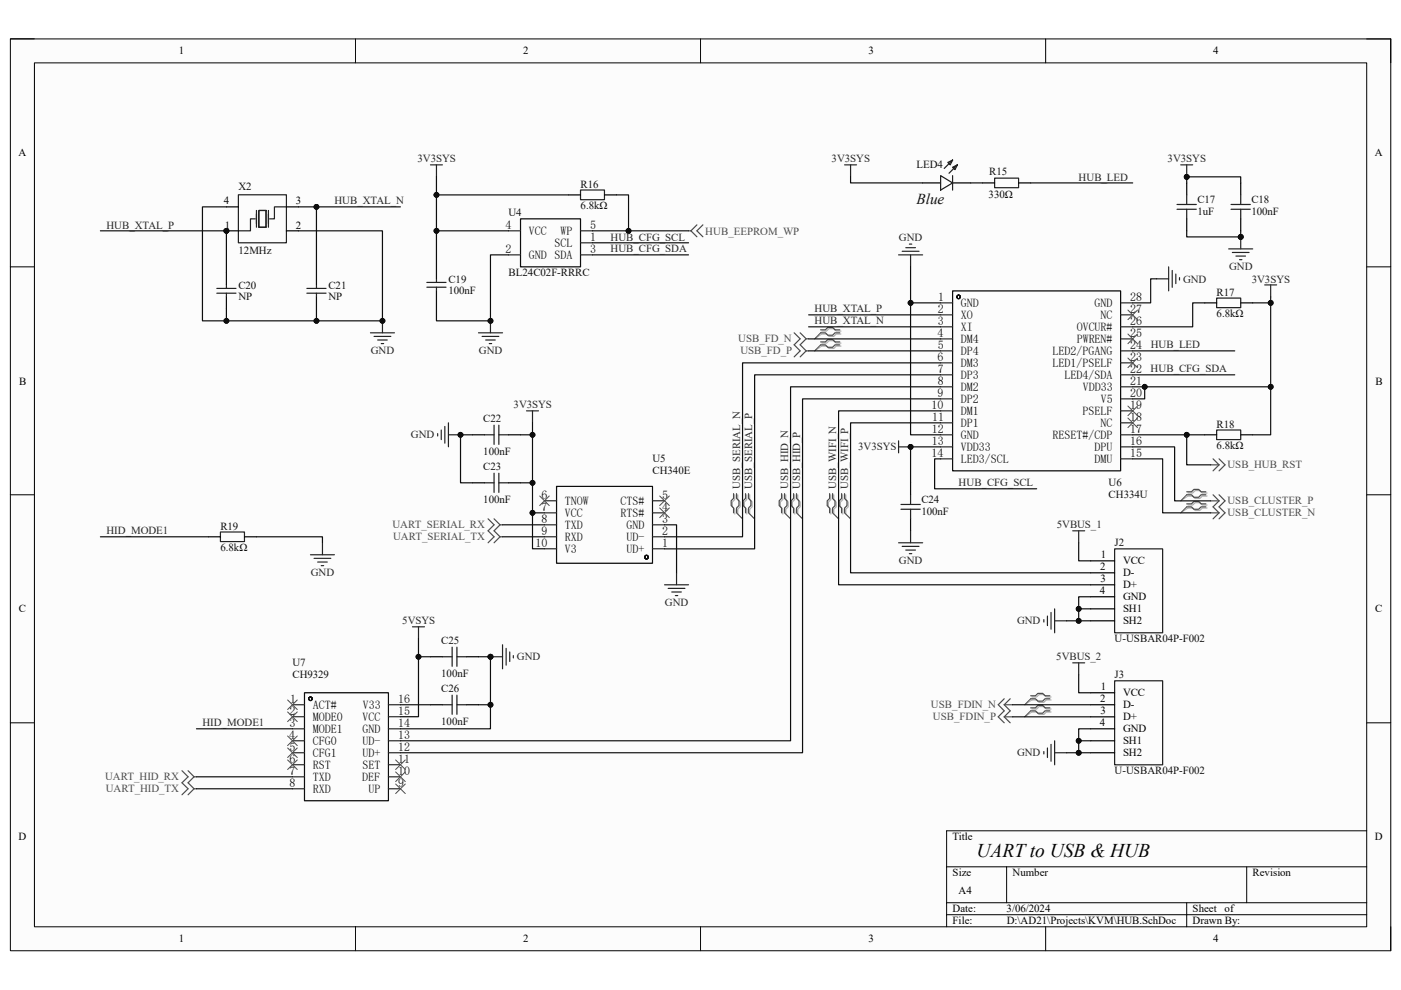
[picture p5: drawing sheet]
<svg xmlns="http://www.w3.org/2000/svg" width="297mm" height="210mm" viewBox="0 0 297 210" stroke-linecap="round" stroke-linejoin="round" font-family="sans-serif">
<path d="M2.2 8.3h292.7v193.4h-292.7z" fill="#fcfcfc"/>
<path d="M2.2 8.3h292.7v193.4h-292.7z" fill="none" stroke="#000" stroke-width=".21"/>
<path d="M7.3 13.3h282.5v183.3h-282.5z" fill="#fcfcfc"/>
<g fill="none" stroke="#000" stroke-width=".21">
<path d="M2.2 8.2h5.1M7.3 13.3h282.5v183.3h-282.5zM75.4 8.3v5M148.5 8.3v5M221.7 8.3v5M289.8 8.3h5.1v5M2.2 56.6h5.1M289.8 56.6h5.1M2.2 104.9h5.1M289.8 104.9h5.1M2.2 153.3h5.1M289.8 153.3h5.1"/>
<path d="M289.8 176.2h-89.1v20.4M75.4 196.6v5.1M148.5 196.6v5.1M200.7 183.9h89.1M200.7 191.5h89.1M200.7 194h89.1M213.4 183.9v7.6M221.7 196.6v5.1M251.6 191.5v5.1M264.3 183.9v7.6M294.9 196.6v5.1"/>
</g>
<g fill="none" stroke="#000" stroke-width=".25">
<path d="M202 61.7h35.6v38.2h-35.6zM91.3 139.3h2.5M98.9 139.3h2.5M64.6 146.9h17.8v22.9h-17.8zM91.3 149.5h2.5M98.9 149.5h2.5"/>
<circle cx="203.2" cy="63" r=".38"/>
<circle cx="65.8" cy="148.2" r=".38"/>
</g>
<g fill="none" stroke="#292929" stroke-width=".25">
<path d="M199.4 64.2h2.6M199.4 66.8h2.6M199.4 69.3h2.6M199.4 71.9h2.6M199.4 74.4h2.6M199.4 77h2.6M199.4 79.5h2.6M237.6 64.2h2.6M237.6 66.8h2.6M237.6 69.3h2.6M237.6 71.9h2.6M237.6 74.4h2.6"/>
<path d="M237.6 77h2.6M237.6 79.5h2.6M199.4 82h2.6M199.4 84.6h2.6M199.4 87.1h2.6M199.4 89.7h2.6M199.4 92.2h2.6M199.4 94.8h2.6M199.4 97.3h2.6M237.6 82h2.6M237.6 84.6h2.6M237.6 87.1h2.6"/>
<path d="M237.6 89.7h2.6M237.6 92.2h2.6M237.6 94.8h2.6M237.6 97.3h2.6M62 149.5h2.6M62 152h2.6M62 154.6h2.6M62 157.1h2.6M62 159.7h2.6M82.4 149.5h2.5M82.4 152h2.5M82.4 154.6h2.5"/>
<path d="M82.4 157.1h2.5M82.4 159.7h2.5M62 162.2h2.6M62 164.8h2.6M62 167.3h2.6M82.4 162.2h2.5M82.4 164.8h2.5M82.4 167.3h2.5"/>
</g>
<path d="M103.5 110l1.3 1.3-1.3 1.3 1.3 1.3-1.3 1.2M104.8 110l1.2 1.3M106 111.3l-1.2 1.3 1.2 1.3M106 111.3h.5M106 113.9l-1.2 1.2M106 113.9h.5M38.6 163.5l1.3 1.3-1.3 1.2 1.3 1.3-1.3 1.3M39.9 163.5l1.2 1.3M41.1 164.8l-1.2 1.2 1.2 1.3M41.1 167.3l-1.2 1.3M41.1 164.8h.6M41.1 167.3h.6" fill="none" stroke="#4c4c4c" stroke-width=".25"/>
<path d="M93.8 139.3h2.1M95.9 137.3v4M96.9 137.3v4M96.9 139.3h2M93.8 149.5h2.1M95.9 147.4v4.1M96.9 147.4v4.1M96.9 149.5h2" fill="none" stroke="#1c1c1c" stroke-width=".25"/>
<path d="M87.5 132.9h2.5M88.7 132.9v2.6M104 139.3h2.5M106.5 136.8v5.1M107.3 137.5v3.6M108.1 138.3v2M108.8 139v.6" fill="none" stroke="#262626" stroke-width=".25"/>
<circle cx="104" cy="139.3" r=".51" fill="#0e0e0e"/>
<circle cx="104" cy="139.3" r=".51" fill="none" stroke="#0e0e0e" stroke-width=".21"/>
<path d="M114.4 105.2l2.1 2M116.5 105.2l-2.1 2M139.9 107.7l2 2.1M139.9 105.2l2 2M141.9 107.7l-2 2.1M141.9 105.2l-2 2M83.9 166.3l2 2M85.9 166.3l-2 2" fill="none" stroke="#4c4c4c" stroke-width=".21"/>
<path d="M102.7 92.2h2.1M104.8 90.2v4.1M105.8 90.2v4.1M105.8 92.2h2M46.7 112.8h5.1v2.1h-5.1zM102.7 102.4h2.1M104.8 100.4v4M105.8 100.4v4M105.8 102.4h2" fill="none" stroke="#1c1c1c" stroke-width=".25"/>
<g fill="none" stroke="#000" stroke-width=".25">
<path d="M100.2 92.2h2.5M107.8 92.2h2.6M44.2 113.9h2.5M51.8 113.9h2.6M100.2 102.4h2.5M107.8 102.4h2.6M118 103.2h20.3v16.3h-20.3zM118 103.2h.1"/>
<circle cx="137.1" cy="118.2" r=".38"/>
</g>
<g fill="none" stroke="#262626" stroke-width=".25">
<path d="M92.8 92v.5M93.6 91.2v2M94.3 90.4v3.6M95.1 89.7v5.1M95.1 92.2h2.5M111.6 87.1h2.6M112.9 87.1v2.6M65.8 117.7h5.1M66.6 118.4h3.5M67.3 119.2h2.1M68.1 120h.5M68.4 115.1v2.6"/>
<path d="M140.9 124h5.1M141.7 124.8h3.5M142.4 125.6h2.1M143.2 126.3h.5M143.4 121.5v2.5"/>
</g>
<path d="M115.4 116.4h2.6M115.4 113.9h2.6M115.4 111.3h2.6M115.4 108.8h2.6M115.4 106.2h2.6M138.3 116.4h2.6M138.3 113.9h2.6M138.3 111.3h2.6M138.3 108.8h2.6M138.3 106.2h2.6" fill="none" stroke="#292929" stroke-width=".25"/>
<circle cx="97.6" cy="92.2" r=".51" fill="#0e0e0e"/>
<circle cx="97.6" cy="92.2" r=".51" fill="none" stroke="#0e0e0e" stroke-width=".21"/>
<path d="M174 70.6l-1.3 1.3M174 73.2l-1.3 1.2M156.2 108.8l1.2 1.2M158.7 108.8l1.3 1.2M166.3 108.8l1.3 1.2M168.9 108.8l1.3 1.2M176.5 108.8l1.3 1.2M179.1 108.8l1.2 1.2M61 148.5l2 2M63 148.5l-2 2" fill="none" stroke="#4c4c4c" stroke-width=".21"/>
<path d="M236.3 116.4h10.2v17.8h-10.2zM236.3 144.4h10.2v17.8h-10.2z" fill="none" stroke="#1c1c1c" stroke-width=".25"/>
<path d="M231.2 119h5.1M231.2 131.7h5.1M231.2 129.1h5.1M231.2 126.6h5.1M231.2 124h5.1M231.2 121.5h5.1M231.2 159.7h5.1M231.2 157.1h5.1M231.2 154.6h5.1M231.2 152h5.1M231.2 149.5h5.1M231.2 146.9h5.1" fill="none" stroke="#000" stroke-width=".25"/>
<path d="M227.4 112.6h2.6M228.7 112.6v2.5M227.4 140.6h2.6M228.7 140.6v2.5" fill="none" stroke="#262626" stroke-width=".25"/>
<g fill="none" stroke="#aeaeae" stroke-width=".25">
<path d="M174.2 70.2h1.1l.5-.5h1l.5 .5h1M174.2 70.8h1.1l.5 .6h1l.5-.6h1M174.2 72.8h1.1l.5-.5h1l.5 .5h1M174.2 73.4h1.1l.5 .5h1l.5-.5h1M155.8 104.9v1.1l-.5 .5v1l.5 .5v1M156.4 104.9v1.1l.5 .5v1l-.5 .5v1M158.3 104.9v1.1l-.5 .5v1l.5 .5v1M159 104.9v1.1l.5 .5v1l-.5 .5v1M166 104.9v1.1l-.5 .5v1l.5 .5v1M166.6 104.9v1.1l.5 .5v1l-.5 .5v1M168.5 104.9v1.1l-.5 .5v1l.5 .5v1M169.1 104.9v1.1l.5 .5v1l-.5 .5v1"/>
<path d="M176.1 104.9v1.1l-.5 .5v1l.5 .5v1M176.8 104.9v1.1l.5 .5v1l-.5 .5v1M178.7 104.9v1.1l-.5 .5v1l.5 .5v1M179.3 104.9v1.1l.5 .5v1l-.5 .5v1"/>
</g>
<path d="M174.2 70.8l-1.5 1.1M174.2 73.4l-1.5 1M156.4 109l1 1M159 109l1 1M166.6 109l1 1M169.1 109l1.1 1M176.8 109l1 1M179.3 109l1 1" fill="none" stroke="#aeaeae" stroke-width=".21"/>
<g fill="none" stroke="#4c4c4c" stroke-width=".25">
<path d="M168.4 70.6l1.2 1.3-1.2 1.2 1.2 1.3-1.2 1.3M169.6 70.6l1.3 1.3M170.9 71.9l-1.3 1.2 1.3 1.3M170.9 74.4l-1.3 1.3M170.9 71.9h.5M170.9 74.4h.5M174 70h1l.5-.6h1l.5 .6h1.1M174 70.6h1l.5 .5h1l.5-.5h1.1M174 72.5h1l.5-.5h1l.5 .5h1.1M174 73.2h1l.5 .5h1l.5-.5h1.1M155.5 104.7v1l-.5 .5v1l.5 .5v1.1M156.2 104.7v1l.5 .5v1l-.5 .5v1.1"/>
<path d="M158.1 104.7v1l-.5 .5v1l.5 .5v1.1M158.7 104.7v1l.5 .5v1l-.5 .5v1.1M165.7 104.7v1l-.5 .5v1l.5 .5v1.1M166.3 104.7v1l.6 .5v1l-.6 .5v1.1M168.3 104.7v1l-.6 .5v1l.6 .5v1.1M168.9 104.7v1l.5 .5v1l-.5 .5v1.1M175.9 104.7v1l-.5 .5v1.1l.5 .5v1M176.5 104.7v1l.5 .5v1.1l-.5 .5v1M178.4 104.7v1l-.5 .5v1.1l.5 .5v1M179.1 104.7v1l.5 .5v1.1l-.5 .5v1"/>
</g>
<circle cx="48" cy="49" r=".51" fill="#0e0e0e"/>
<circle cx="48" cy="49" r=".51" fill="none" stroke="#0e0e0e" stroke-width=".21"/>
<path d="M50.5 41.3h10.2v10.2h-10.2z" fill="none" stroke="#1c1c1c" stroke-width=".25"/>
<path d="M48 43.9h2.5M48 49h2.5M60.7 49h2.6" fill="none" stroke="#000" stroke-width=".25"/>
<circle cx="48" cy="49" r=".51" fill="#0e0e0e"/>
<circle cx="48" cy="49" r=".51" fill="none" stroke="#0e0e0e" stroke-width=".21"/>
<path d="M48 57.9v2.5M60.7 43.9h2.6M67.1 57.9v2.5M48 62.9v2.6M67.1 62.9v2.6" fill="none" stroke="#000" stroke-width=".25"/>
<g fill="none" stroke="#1c1c1c" stroke-width=".25">
<path d="M54.1 46.4h-1v2.6h-2.6M54.4 44.6v3.6M54.9 44.6h1.5v3.6h-1.5zM56.9 44.6v3.6M60.7 43.9h-2.5v2.5h-1M46 61.2h4M46 62.2h4M48 60.4v.8M48 62.2v.7M65.1 61.2h4M65.1 62.2h4M67.1 60.4v.8"/>
<path d="M67.1 62.2v.7"/>
</g>
<path d="M78.5 70.6h5.1M79.3 71.4h3.6M80.1 72.1h2M80.8 72.9h.5M81.1 68.1v2.5" fill="none" stroke="#262626" stroke-width=".25"/>
<circle cx="81.1" cy="68.1" r=".51" fill="#0e0e0e"/>
<circle cx="81.1" cy="68.1" r=".51" fill="none" stroke="#0e0e0e" stroke-width=".21"/>
<path d="M190.5 54.1h5.1M191.3 53.3h3.6M192 52.5h2.1M192.8 51.8h.5M193.1 54.1v2.5M190.5 93.5v2.6M190.5 94.8h2.6M190.5 115.1h5.1M191.3 115.9h3.6M192 116.7h2.1M192.8 117.4h.5M193.1 112.6v2.5" fill="none" stroke="#262626" stroke-width=".25"/>
<path d="M193.1 102.4v2.5M193.1 110v2.6" fill="none" stroke="#000" stroke-width=".25"/>
<path d="M191 107h4.1M191 108h4.1M193.1 104.9v2.1M193.1 108v2" fill="none" stroke="#1c1c1c" stroke-width=".25"/>
<circle cx="193.1" cy="94.8" r=".51" fill="#0e0e0e"/>
<circle cx="193.1" cy="94.8" r=".51" fill="none" stroke="#0e0e0e" stroke-width=".21"/>
<path d="M195.6 38.8h3.8M202 38.8h3.8M208.3 38.8h2.6M216 38.8h2.5M263.1 38.8v2.5M92.5 56.6v2.5M110.4 46.4h12.7v10.2h-12.7zM120.5 41.3h2.6M128.2 41.3h2.5M263.1 46.4v2.6M92.5 61.7v2.5" fill="none" stroke="#000" stroke-width=".25"/>
<path d="M107.8 54.1h2.6M107.8 49h2.6M123.1 51.5h2.5M123.1 54.1h2.5M123.1 49h2.5" fill="none" stroke="#292929" stroke-width=".25"/>
<g fill="none" stroke="#1c1c1c" stroke-width=".25">
<path d="M199.4 37.3l2.6 1.5-2.6 1.5zM201 34.5l1-.5-.5 1zM202 37.3v3M202 35.5l1-.5-.5 1zM202 34l-1.8 1.7M203 35l-1.8 1.7M210.9 37.8h5.1v2h-5.1zM90.5 59.9h4.1M92.5 59.1v.8M123.1 40.3h5.1v2.1h-5.1zM261 43.4h4.1M261 44.4h4.1"/>
<path d="M263.1 41.3v2.1M263.1 44.4v2M90.5 60.9h4.1M92.5 60.9v.8"/>
</g>
<g fill="none" stroke="#4c4c4c" stroke-width=".25">
<path d="M146 49h.5M146.5 49l1.3 1.2M147.8 47.7l-1.3 1.3M149 47.7l-1.2 1.3 1.2 1.2M256.7 106.2h1.8M256.7 108.8h1.8M257.2 104.9l1.3 1.3M258.5 108.8l-1.3 1.2M258.5 104.9l1.2 1.3-1.2 1.3 1.2 1.3-1.2 1.2M258.5 106.2l-1.3 1.3 1.3 1.3M212.9 149.5h1.8M212.9 152h1.8"/>
<path d="M212.9 152l1.3 1.3M212.9 149.5l1.3 1.3-1.3 1.2M212.9 148.2l-1.3 1.3 1.3 1.3-1.3 1.2 1.3 1.3M214.2 148.2l-1.3 1.3M218.5 147.6h1l.5-.5h1.1l.5 .5h1M218.5 148.2h1l.5 .5h1.1l.5-.5h1M218.5 150.1h1l.5-.5h1.1l.5 .5h1M218.5 150.8h1l.5 .5h1.1l.5-.5h1"/>
</g>
<g fill="none" stroke="#262626" stroke-width=".25">
<path d="M91.3 35h2.5M92.5 35v2.5M179.1 35h2.5M180.3 35v2.5M245.2 59.1h2.6M247.8 56.6v5.1M248.5 57.4v3.5M249.3 58.1v2.1M250.1 58.9v.5M260.5 52.8h5.1M261.3 53.6h3.5M262 54.3h2.1"/>
<path d="M262.8 55.1h.5M263.1 50.2v2.6M221.3 131.4v.5M222.1 130.7v2M222.8 129.9v3.6M223.6 129.1v5.1M223.6 131.7h2.5M221.3 159.4v.5M222.1 158.6v2.1M222.8 157.9v3.6M223.6 157.1v5.1M223.6 159.7h2.5"/>
</g>
<path d="M218.8 147.8h1l.5-.5h1l.5 .5h1M218.8 148.5h1l.5 .5h1l.5-.5h1M218.8 150.4h1l.5-.5h1l.5 .5h1M218.8 151h1l.5 .5h1l.5-.5h1" fill="none" stroke="#aeaeae" stroke-width=".25"/>
<path d="M218.8 148.5l-1.5 1M218.8 151l-1.5 1" fill="none" stroke="#aeaeae" stroke-width=".21"/>
<path d="M239.1 65.8l2.1 2M239.1 75.9l2.1 2.1M241.2 65.8l-2.1 2M241.2 75.9l-2.1 2.1M239.1 88.7l2.1 2M239.1 86.1l2.1 2.1M241.2 88.7l-2.1 2M241.2 86.1l-2.1 2.1M218.5 148.2l-1.2 1.3M218.5 150.8l-1.2 1.2" fill="none" stroke="#4c4c4c" stroke-width=".21"/>
<circle cx="263.1" cy="50.2" r=".51" fill="#0e0e0e"/>
<circle cx="263.1" cy="50.2" r=".51" fill="none" stroke="#0e0e0e" stroke-width=".21"/>
<path d="M251.6 38.8v2.5M251.6 46.4v2.6" fill="none" stroke="#000" stroke-width=".25"/>
<path d="M249.6 43.4h4M249.6 44.4h4M251.6 41.3v2.1M251.6 44.4v2" fill="none" stroke="#1c1c1c" stroke-width=".25"/>
<path d="M250.3 35h2.6M251.6 35v2.5" fill="none" stroke="#262626" stroke-width=".25"/>
<circle cx="251.6" cy="37.5" r=".51" fill="#0e0e0e"/>
<circle cx="251.6" cy="37.5" r=".51" fill="none" stroke="#0e0e0e" stroke-width=".21"/>
<path d="M101.4 70.6h5.1M102.2 71.4h3.6M103 72.1h2M103.7 72.9h.5M104 68.1v2.5" fill="none" stroke="#262626" stroke-width=".25"/>
<circle cx="104" cy="68.1" r=".51" fill="#0e0e0e"/>
<circle cx="104" cy="68.1" r=".51" fill="none" stroke="#0e0e0e" stroke-width=".21"/>
<path d="M258 63.2h5.1v2.1h-5.1zM258 91.2h5.1v2h-5.1z" fill="none" stroke="#1c1c1c" stroke-width=".25"/>
<path d="M255.4 64.2h2.6M263.1 64.2h2.5M255.4 92.2h2.6M263.1 92.2h2.5" fill="none" stroke="#000" stroke-width=".25"/>
<path d="M251.9 104.6h1l.5-.5h1l.5 .5h1M251.9 105.2h1l.5 .5h1l.5-.5h1M251.9 107.1h1l.5-.5h1l.5 .5h1M251.9 107.8h1l.5 .5h1l.5-.5h1" fill="none" stroke="#aeaeae" stroke-width=".25"/>
<path d="M251.9 105.2l-1.6 1M251.9 107.8l-1.6 1" fill="none" stroke="#aeaeae" stroke-width=".21"/>
<path d="M256.7 98.6h1.8M257.2 97.3l1.3 1.3M258.5 97.3l1.2 1.3-1.2 1.3M258.5 98.6l-1.3 1.3M251.6 104.3h1l.5-.5h1l.6 .5h1M251.6 104.9h1l.5 .6h1l.6-.6h1M251.6 106.9h1l.5-.5h1l.6 .5h1M251.6 107.5h1l.5 .5h1l.6-.5h1" fill="none" stroke="#4c4c4c" stroke-width=".25"/>
<g fill="none" stroke="#4c4c4c" stroke-width=".21">
<path d="M239.1 70.8l2.1 2.1M241.2 70.8l-2.1 2.1M251.6 104.9l-1.3 1.3M251.6 107.5l-1.3 1.3M61 151l2 2.1M61 156.1l2 2M61 158.6l2 2.1M63 151l-2 2.1M63 156.1l-2 2M63 158.6l-2 2.1M61 161.2l2 2M63 161.2l-2 2"/>
<path d="M83.9 163.7l2 2.1M83.9 161.2l2 2M85.9 163.7l-2 2.1M85.9 161.2l-2 2"/>
</g>
<path d="M268.1 60.4h2.6M269.4 60.4v2.6" fill="none" stroke="#262626" stroke-width=".25"/>
<path d="M88.7 139.3h2.6M41.7 154.6h20.3M84.9 149.5h6.4M41.7 164.8h20.3M41.7 167.3h20.3" fill="none" stroke="#0e0e0e" stroke-width=".25"/>
<circle cx="88.7" cy="139.3" r=".51" fill="#0e0e0e"/>
<circle cx="88.7" cy="139.3" r=".51" fill="none" stroke="#0e0e0e" stroke-width=".21"/>
<path d="M104 139.3v10.2h-2.6" fill="none" stroke="#0e0e0e" stroke-width=".25"/>
<circle cx="104" cy="139.3" r=".51" fill="#0e0e0e"/>
<circle cx="104" cy="139.3" r=".51" fill="none" stroke="#0e0e0e" stroke-width=".21"/>
<circle cx="104" cy="149.5" r=".51" fill="#0e0e0e"/>
<circle cx="104" cy="149.5" r=".51" fill="none" stroke="#0e0e0e" stroke-width=".21"/>
<path d="M101.4 139.3h2.6" fill="none" stroke="#0e0e0e" stroke-width=".25"/>
<circle cx="104" cy="139.3" r=".51" fill="#0e0e0e"/>
<circle cx="104" cy="139.3" r=".51" fill="none" stroke="#0e0e0e" stroke-width=".21"/>
<path d="M104 149.5v5.1h-19.1" fill="none" stroke="#0e0e0e" stroke-width=".25"/>
<circle cx="104" cy="149.5" r=".51" fill="#0e0e0e"/>
<circle cx="104" cy="149.5" r=".51" fill="none" stroke="#0e0e0e" stroke-width=".21"/>
<path d="M21.3 113.9h22.9M106.5 111.3h8.9M106.5 113.9h8.9M115.4 108.8h-2.5v7.6h2.5M140.9 111.3h2.5v10.2" fill="none" stroke="#0e0e0e" stroke-width=".25"/>
<circle cx="112.9" cy="108.8" r=".51" fill="#0e0e0e"/>
<circle cx="112.9" cy="108.8" r=".51" fill="none" stroke="#0e0e0e" stroke-width=".21"/>
<path d="M110.4 92.2h2.5" fill="none" stroke="#0e0e0e" stroke-width=".25"/>
<circle cx="112.9" cy="92.2" r=".51" fill="#0e0e0e"/>
<circle cx="112.9" cy="92.2" r=".51" fill="none" stroke="#0e0e0e" stroke-width=".21"/>
<path d="M110.4 102.4h2.5" fill="none" stroke="#0e0e0e" stroke-width=".25"/>
<circle cx="112.9" cy="102.4" r=".51" fill="#0e0e0e"/>
<circle cx="112.9" cy="102.4" r=".51" fill="none" stroke="#0e0e0e" stroke-width=".21"/>
<path d="M100.2 92.2h-2.6v10.2h2.6" fill="none" stroke="#0e0e0e" stroke-width=".25"/>
<circle cx="97.6" cy="92.2" r=".51" fill="#0e0e0e"/>
<circle cx="97.6" cy="92.2" r=".51" fill="none" stroke="#0e0e0e" stroke-width=".21"/>
<path d="M48 65.5v2.6M199.4 77h-42v36.9h-16.5M228.7 115.1v3.9h2.5M228.7 143.1v3.8h2.5" fill="none" stroke="#0e0e0e" stroke-width=".25"/>
<circle cx="48" cy="68.1" r=".51" fill="#0e0e0e"/>
<circle cx="48" cy="68.1" r=".51" fill="none" stroke="#0e0e0e" stroke-width=".21"/>
<path d="M67.1 65.5v2.6" fill="none" stroke="#0e0e0e" stroke-width=".25"/>
<circle cx="67.1" cy="68.1" r=".51" fill="#0e0e0e"/>
<circle cx="67.1" cy="68.1" r=".51" fill="none" stroke="#0e0e0e" stroke-width=".21"/>
<path d="M63.3 43.9h3.8v14" fill="none" stroke="#0e0e0e" stroke-width=".25"/>
<circle cx="67.1" cy="43.9" r=".51" fill="#0e0e0e"/>
<circle cx="67.1" cy="43.9" r=".51" fill="none" stroke="#0e0e0e" stroke-width=".21"/>
<path d="M67.1 43.9h17.8" fill="none" stroke="#0e0e0e" stroke-width=".25"/>
<circle cx="67.1" cy="43.9" r=".51" fill="#0e0e0e"/>
<circle cx="67.1" cy="43.9" r=".51" fill="none" stroke="#0e0e0e" stroke-width=".21"/>
<path d="M21.3 49h26.7v8.9" fill="none" stroke="#0e0e0e" stroke-width=".25"/>
<circle cx="48" cy="49" r=".51" fill="#0e0e0e"/>
<circle cx="48" cy="49" r=".51" fill="none" stroke="#0e0e0e" stroke-width=".21"/>
<path d="M193.1 56.6v7.6h6.3M171.4 71.9h28M171.4 74.4h28M171.4 69.3h28M171.4 66.8h28" fill="none" stroke="#0e0e0e" stroke-width=".25"/>
<circle cx="193.1" cy="64.2" r=".51" fill="#0e0e0e"/>
<circle cx="193.1" cy="64.2" r=".51" fill="none" stroke="#0e0e0e" stroke-width=".21"/>
<path d="M193.1 64.2v28h6.3M199.4 79.5h-39.4v36.9h-19.1" fill="none" stroke="#0e0e0e" stroke-width=".25"/>
<circle cx="193.1" cy="64.2" r=".51" fill="#0e0e0e"/>
<circle cx="193.1" cy="64.2" r=".51" fill="none" stroke="#0e0e0e" stroke-width=".21"/>
<path d="M199.4 94.8h-6.3v7.6" fill="none" stroke="#0e0e0e" stroke-width=".25"/>
<circle cx="193.1" cy="94.8" r=".51" fill="#0e0e0e"/>
<circle cx="193.1" cy="94.8" r=".51" fill="none" stroke="#0e0e0e" stroke-width=".21"/>
<path d="M92.5 49v7.6M199.4 87.1h-21.6v36.9h53.4M199.4 89.7h-19.1v31.8h50.9M199.4 84.6h-29.2v75.1h-85.3M199.4 82h-31.8v75.1h-82.7" fill="none" stroke="#0e0e0e" stroke-width=".25"/>
<circle cx="92.5" cy="49" r=".51" fill="#0e0e0e"/>
<circle cx="92.5" cy="49" r=".51" fill="none" stroke="#0e0e0e" stroke-width=".21"/>
<path d="M107.8 54.1h-3.8v14h-11.5v-3.9" fill="none" stroke="#0e0e0e" stroke-width=".25"/>
<circle cx="104" cy="68.1" r=".51" fill="#0e0e0e"/>
<circle cx="104" cy="68.1" r=".51" fill="none" stroke="#0e0e0e" stroke-width=".21"/>
<path d="M125.6 51.5h20.4M125.6 54.1h20.4M240.2 79.5h21.6M199.4 97.3h-1.2v6.4h21.6M231.2 129.1h-2.5v2.6h2.5" fill="none" stroke="#0e0e0e" stroke-width=".25"/>
<circle cx="228.7" cy="129.1" r=".51" fill="#0e0e0e"/>
<circle cx="228.7" cy="129.1" r=".51" fill="none" stroke="#0e0e0e" stroke-width=".21"/>
<circle cx="228.7" cy="131.7" r=".51" fill="#0e0e0e"/>
<circle cx="228.7" cy="131.7" r=".51" fill="none" stroke="#0e0e0e" stroke-width=".21"/>
<path d="M231.2 126.6h-2.5v2.5" fill="none" stroke="#0e0e0e" stroke-width=".25"/>
<circle cx="228.7" cy="129.1" r=".51" fill="#0e0e0e"/>
<circle cx="228.7" cy="129.1" r=".51" fill="none" stroke="#0e0e0e" stroke-width=".21"/>
<path d="M228.7 157.1h2.5" fill="none" stroke="#0e0e0e" stroke-width=".25"/>
<circle cx="228.7" cy="157.1" r=".51" fill="#0e0e0e"/>
<circle cx="228.7" cy="157.1" r=".51" fill="none" stroke="#0e0e0e" stroke-width=".21"/>
<path d="M226.1 131.7h2.6" fill="none" stroke="#0e0e0e" stroke-width=".25"/>
<circle cx="228.7" cy="131.7" r=".51" fill="#0e0e0e"/>
<circle cx="228.7" cy="131.7" r=".51" fill="none" stroke="#0e0e0e" stroke-width=".21"/>
<path d="M226.1 159.7h2.6" fill="none" stroke="#0e0e0e" stroke-width=".25"/>
<circle cx="228.7" cy="159.7" r=".51" fill="#0e0e0e"/>
<circle cx="228.7" cy="159.7" r=".51" fill="none" stroke="#0e0e0e" stroke-width=".21"/>
<path d="M130.7 41.3h2.6v7.7M214.7 149.5h16.5M214.7 152h16.5" fill="none" stroke="#0e0e0e" stroke-width=".25"/>
<circle cx="133.3" cy="49" r=".51" fill="#0e0e0e"/>
<circle cx="133.3" cy="49" r=".51" fill="none" stroke="#0e0e0e" stroke-width=".21"/>
<path d="M92.5 41.3h28" fill="none" stroke="#0e0e0e" stroke-width=".25"/>
<circle cx="92.5" cy="41.3" r=".51" fill="#0e0e0e"/>
<circle cx="92.5" cy="41.3" r=".51" fill="none" stroke="#0e0e0e" stroke-width=".21"/>
<path d="M180.3 37.5v1.3h15.3M205.8 38.8h2.5M218.5 38.8h21.7M245.2 59.1h-1.2v5.1h-3.8M240.2 74.4h21.6M242.7 82v2.6h-2.5" fill="none" stroke="#0e0e0e" stroke-width=".25"/>
<circle cx="242.7" cy="82" r=".51" fill="#0e0e0e"/>
<circle cx="242.7" cy="82" r=".51" fill="none" stroke="#0e0e0e" stroke-width=".21"/>
<path d="M48 43.9h-5.1v24.2h38.2v-19.1h-17.8" fill="none" stroke="#0e0e0e" stroke-width=".25"/>
<circle cx="48" cy="68.1" r=".51" fill="#0e0e0e"/>
<circle cx="48" cy="68.1" r=".51" fill="none" stroke="#0e0e0e" stroke-width=".21"/>
<circle cx="67.1" cy="68.1" r=".51" fill="#0e0e0e"/>
<circle cx="67.1" cy="68.1" r=".51" fill="none" stroke="#0e0e0e" stroke-width=".21"/>
<circle cx="81.1" cy="68.1" r=".51" fill="#0e0e0e"/>
<circle cx="81.1" cy="68.1" r=".51" fill="none" stroke="#0e0e0e" stroke-width=".21"/>
<path d="M88.7 135.5v16.5h-3.8" fill="none" stroke="#0e0e0e" stroke-width=".25"/>
<circle cx="88.7" cy="139.3" r=".51" fill="#0e0e0e"/>
<circle cx="88.7" cy="139.3" r=".51" fill="none" stroke="#0e0e0e" stroke-width=".21"/>
<path d="M92.5 37.5v11.5h15.3" fill="none" stroke="#0e0e0e" stroke-width=".25"/>
<circle cx="92.5" cy="49" r=".51" fill="#0e0e0e"/>
<circle cx="92.5" cy="49" r=".51" fill="none" stroke="#0e0e0e" stroke-width=".21"/>
<circle cx="92.5" cy="41.3" r=".51" fill="#0e0e0e"/>
<circle cx="92.5" cy="41.3" r=".51" fill="none" stroke="#0e0e0e" stroke-width=".21"/>
<path d="M125.6 49h20.4" fill="none" stroke="#0e0e0e" stroke-width=".25"/>
<circle cx="133.3" cy="49" r=".51" fill="#0e0e0e"/>
<circle cx="133.3" cy="49" r=".51" fill="none" stroke="#0e0e0e" stroke-width=".21"/>
<path d="M231.2 154.6h-2.5v5.1h2.5" fill="none" stroke="#0e0e0e" stroke-width=".25"/>
<circle cx="228.7" cy="157.1" r=".51" fill="#0e0e0e"/>
<circle cx="228.7" cy="157.1" r=".51" fill="none" stroke="#0e0e0e" stroke-width=".21"/>
<circle cx="228.7" cy="159.7" r=".51" fill="#0e0e0e"/>
<circle cx="228.7" cy="159.7" r=".51" fill="none" stroke="#0e0e0e" stroke-width=".21"/>
<path d="M112.9 89.7v19.1" fill="none" stroke="#0e0e0e" stroke-width=".25"/>
<circle cx="112.9" cy="108.8" r=".51" fill="#0e0e0e"/>
<circle cx="112.9" cy="108.8" r=".51" fill="none" stroke="#0e0e0e" stroke-width=".21"/>
<circle cx="112.9" cy="102.4" r=".51" fill="#0e0e0e"/>
<circle cx="112.9" cy="102.4" r=".51" fill="none" stroke="#0e0e0e" stroke-width=".21"/>
<circle cx="112.9" cy="92.2" r=".51" fill="#0e0e0e"/>
<circle cx="112.9" cy="92.2" r=".51" fill="none" stroke="#0e0e0e" stroke-width=".21"/>
<path d="M263.1 49v1.2M240.2 94.8h8.8v11.4h7.7M240.2 97.3h6.3v11.5h10.2" fill="none" stroke="#0e0e0e" stroke-width=".25"/>
<circle cx="263.1" cy="50.2" r=".51" fill="#0e0e0e"/>
<circle cx="263.1" cy="50.2" r=".51" fill="none" stroke="#0e0e0e" stroke-width=".21"/>
<path d="M251.6 49v1.2h11.5" fill="none" stroke="#0e0e0e" stroke-width=".25"/>
<circle cx="263.1" cy="50.2" r=".51" fill="#0e0e0e"/>
<circle cx="263.1" cy="50.2" r=".51" fill="none" stroke="#0e0e0e" stroke-width=".21"/>
<path d="M251.6 38.8v-1.3h11.5v1.3" fill="none" stroke="#0e0e0e" stroke-width=".25"/>
<circle cx="251.6" cy="37.5" r=".51" fill="#0e0e0e"/>
<circle cx="251.6" cy="37.5" r=".51" fill="none" stroke="#0e0e0e" stroke-width=".21"/>
<path d="M240.2 82h29.2v10.2h-3.8" fill="none" stroke="#0e0e0e" stroke-width=".25"/>
<circle cx="242.7" cy="82" r=".51" fill="#0e0e0e"/>
<circle cx="242.7" cy="82" r=".51" fill="none" stroke="#0e0e0e" stroke-width=".21"/>
<circle cx="269.4" cy="82" r=".51" fill="#0e0e0e"/>
<circle cx="269.4" cy="82" r=".51" fill="none" stroke="#0e0e0e" stroke-width=".21"/>
<path d="M265.6 64.2h3.8M54.4 113.9h14v1.2" fill="none" stroke="#0e0e0e" stroke-width=".25"/>
<circle cx="269.4" cy="64.2" r=".51" fill="#0e0e0e"/>
<circle cx="269.4" cy="64.2" r=".51" fill="none" stroke="#0e0e0e" stroke-width=".21"/>
<path d="M269.4 63v19" fill="none" stroke="#0e0e0e" stroke-width=".25"/>
<circle cx="269.4" cy="64.2" r=".51" fill="#0e0e0e"/>
<circle cx="269.4" cy="64.2" r=".51" fill="none" stroke="#0e0e0e" stroke-width=".21"/>
<circle cx="269.4" cy="82" r=".51" fill="#0e0e0e"/>
<circle cx="269.4" cy="82" r=".51" fill="none" stroke="#0e0e0e" stroke-width=".21"/>
<path d="M255.4 64.2h-2.5v5.1h-12.7M240.2 92.2h15.2" fill="none" stroke="#0e0e0e" stroke-width=".25"/>
<circle cx="251.6" cy="92.2" r=".51" fill="#0e0e0e"/>
<circle cx="251.6" cy="92.2" r=".51" fill="none" stroke="#0e0e0e" stroke-width=".21"/>
<path d="M251.6 92.2v6.4h5.1" fill="none" stroke="#0e0e0e" stroke-width=".25"/>
<circle cx="251.6" cy="92.2" r=".51" fill="#0e0e0e"/>
<circle cx="251.6" cy="92.2" r=".51" fill="none" stroke="#0e0e0e" stroke-width=".21"/>
<text font-size="4.1" x="207" y="181.7">UART to USB &amp; HUB</text>
<text font-size="3.2" fill="#0e0e0e" x="194.3" y="43.2">Blue</text>
<g font-size="2.5">
<text x="107.1" y="48.6">4</text>
<text x="107.2" y="53.7">2</text>
<text x="112.1" y="49.9">VCC</text>
<text x="117.6" y="52.4">SCL</text>
<text x="118.8" y="49.9">WP</text>
<text x="125.1" y="51.1">1</text>
<text x="125.1" y="48.6">5</text>
<text x="125.1" y="53.7">3</text>
<text x="112.1" y="55">GND SDA</text>
<text x="198.9" y="63.9">1</text>
<text x="203.7" y="65.2">GND</text>
<text x="232.1" y="65.2">GND</text>
<text x="239.6" y="63.9">28</text>
<text x="198.8" y="71.5">4</text>
<text x="198.8" y="66.4">2</text>
<text x="198.8" y="69">3</text>
<text x="203.7" y="67.7">XO</text>
<text x="203.7" y="70.2">XI</text>
<text x="228.3" y="70.2">OVCUR#</text>
<text x="233.4" y="67.7">NC</text>
<text x="239.6" y="71.5">25</text>
<text x="239.6" y="69">26</text>
<text x="239.6" y="66.4">27</text>
<text x="198.8" y="76.6">6</text>
<text x="198.8" y="74">5</text>
<text x="203.7" y="72.8">DM4</text>
<text x="203.7" y="75.3">DP4</text>
<text x="203.7" y="77.9">DM3</text>
<text x="223.1" y="77.9">LED1/PSELF</text>
<text x="223.1" y="75.3">LED2/PGANG</text>
<text x="228.3" y="72.8">PWREN#</text>
<text x="239.6" y="76.6">23</text>
<text x="239.6" y="74">24</text>
<text x="198.8" y="79.1">7</text>
<text x="198.8" y="81.7">8</text>
<text x="203.7" y="80.4">DP3</text>
<text x="203.7" y="83">DM2</text>
<text x="225.7" y="80.4">LED4/SDA</text>
<text x="229.6" y="83">VDD33</text>
<text x="239.6" y="81.7">21</text>
<text x="239.6" y="79.1">22</text>
<text x="197.5" y="86.8">10</text>
<text x="197.7" y="89.3">11</text>
<text x="198.8" y="84.2">9</text>
<text x="203.7" y="85.5">DP2</text>
<text x="203.7" y="88.1">DM1</text>
<text x="229.5" y="88.1">PSELF</text>
<text x="233.4" y="85.5">V5</text>
<text x="239.6" y="84.2">20</text>
<text x="239.6" y="89.3">18</text>
<text x="239.6" y="86.8">19</text>
<text x="197.5" y="91.9">12</text>
<text x="197.5" y="94.4">13</text>
<text x="203.7" y="90.6">DP1</text>
<text x="203.7" y="93.1">GND</text>
<text x="203.7" y="95.7">VDD33</text>
<text x="223.2" y="93.1">RESET#/CDP</text>
<text x="232" y="95.7">DPU</text>
<text x="233.4" y="90.6">NC</text>
<text x="239.6" y="91.9">17</text>
<text x="239.6" y="94.4">16</text>
<text x="197.5" y="96.9">14</text>
<text x="203.7" y="98.2">LED3/SCL</text>
<text x="232" y="98.2">DMU</text>
<text x="239.6" y="96.9">15</text>
<text x="114.8" y="105.9">6</text>
<text x="119.8" y="107.1">TNOW</text>
<text x="131.6" y="107.1">CTS#</text>
<text x="140.4" y="105.9">5</text>
<text x="114.8" y="108.4">7</text>
<text x="114.8" y="111">8</text>
<text x="114.8" y="113.5">9</text>
<text x="119.8" y="109.7">VCC</text>
<text x="119.8" y="112.2">TXD</text>
<text x="131.6" y="109.7">RTS#</text>
<text x="132.8" y="112.2">GND</text>
<text x="140.4" y="108.4">4</text>
<text x="140.4" y="113.5">2</text>
<text x="140.4" y="111">3</text>
<text x="113.5" y="116">10</text>
<text x="119.8" y="114.8">RXD</text>
<text x="119.8" y="117.3">V3</text>
<text x="132.8" y="117.3">UD+</text>
<text x="132.8" y="114.8">UD-</text>
<text x="140.4" y="116">1</text>
<text x="61.5" y="149.1">1</text>
<text x="84.4" y="149.1">16</text>
<text x="61.4" y="151.7">2</text>
<text x="61.4" y="154.2">3</text>
<text x="66.3" y="150.4">ACT#</text>
<text x="66.3" y="152.9">MODE0</text>
<text x="66.3" y="155.5">MODE1</text>
<text x="76.9" y="155.5">GND</text>
<text x="76.9" y="152.9">VCC</text>
<text x="76.9" y="150.4">V33</text>
<text x="84.4" y="154.2">14</text>
<text x="84.4" y="151.7">15</text>
<text x="61.3" y="156.8">4</text>
<text x="61.4" y="161.8">6</text>
<text x="61.4" y="159.3">5</text>
<text x="66.3" y="158">CFG0</text>
<text x="66.3" y="160.6">CFG1</text>
<text x="76.8" y="160.6">UD+</text>
<text x="76.9" y="158">UD-</text>
<text x="84.4" y="159.3">12</text>
<text x="84.4" y="161.8">11</text>
<text x="84.4" y="156.8">13</text>
<text x="61.4" y="164.4">7</text>
<text x="61.4" y="166.9">8</text>
<text x="66.3" y="163.1">RST</text>
<text x="66.3" y="165.7">TXD</text>
<text x="76.8" y="165.7">DEF</text>
<text x="76.9" y="163.1">SET</text>
<text x="84.4" y="166.9">9</text>
<text x="84.4" y="164.4">10</text>
<text x="66.3" y="168.2">RXD</text>
<text x="78.1" y="168.2">UP</text>
</g>
<g font-size="2.3">
<text x="37.9" y="11.6">1</text>
<text x="110.9" y="11.6">2</text>
<text x="184.1" y="11.6">3</text>
<text x="257.2" y="11.6">4</text>
<text x="3.9" y="33.2">A</text>
<text x="291.5" y="33.2">A</text>
<text x="47.5" y="43.4">4</text>
<text x="62.8" y="43.4">3</text>
<text x="47.6" y="48.5">1</text>
<text x="62.8" y="48.5">2</text>
<text x="4" y="81.6">B</text>
<text x="291.6" y="81.6">B</text>
<text x="233.4" y="118.4">1</text>
<text x="238.1" y="119.7">VCC</text>
<text x="233.2" y="121">2</text>
<text x="233.3" y="123.5">3</text>
<text x="238.1" y="124.8">D+</text>
<text x="238.1" y="122.3">D-</text>
<text x="4" y="129.9">C</text>
<text x="233.2" y="126.1">4</text>
<text x="238.1" y="129.9">SH1</text>
<text x="238.1" y="127.4">GND</text>
<text x="291.6" y="129.9">C</text>
<text x="238.1" y="132.4">SH2</text>
<text x="233.2" y="149">2</text>
<text x="233.4" y="146.4">1</text>
<text x="238.1" y="147.7">VCC</text>
<text x="233.2" y="154.1">4</text>
<text x="233.3" y="151.5">3</text>
<text x="238.1" y="155.3">GND</text>
<text x="238.1" y="152.8">D+</text>
<text x="238.1" y="150.3">D-</text>
<text x="238.1" y="160.4">SH2</text>
<text x="238.1" y="157.9">SH1</text>
<text x="4" y="178.2">D</text>
<text x="202" y="178.2">Title</text>
<text x="291.5" y="178.2">D</text>
<text x="202" y="185.9">Size</text>
<text x="214.7" y="185.9">Number</text>
<text x="265.6" y="185.9">Revision</text>
<text x="203.2" y="189.7">A4</text>
<text x="202" y="193.5">Date:</text>
<text x="202" y="196.1">File:</text>
<text x="213.4" y="193.5">3/06/2024</text>
<text x="213.4" y="196.1">D:\AD21\Projects\KVM\HUB.SchDoc</text>
<text x="252.9" y="196.1">Drawn By:</text>
<text x="252.9" y="193.5">Sheet</text>
<text x="259.6" y="193.5">of</text>
<text x="37.9" y="199.9">1</text>
<text x="110.9" y="199.9">2</text>
<text x="184.1" y="199.9">3</text>
<text x="257.2" y="199.9">4</text>
</g>
<g font-size="2.3" fill="#262626">
<text x="88.5" y="34.5">3V3SYS</text>
<text x="176.3" y="34.5">3V3SYS</text>
<text x="247.6" y="34.5">3V3SYS</text>
<text x="228.7" y="38.3">HUB_LED</text>
<text x="70.9" y="43.4">HUB_XTAL_N</text>
<text x="22.6" y="48.5">HUB_XTAL_P</text>
<text x="129.4" y="51">HUB_CFG_SCL</text>
<text x="129.4" y="53.6">HUB_CFG_SDA</text>
<text x="190.6" y="51">GND</text>
<text x="250.8" y="59.9">GND</text>
<text x="260.6" y="57.4">GND</text>
<text x="265.4" y="59.9">3V3SYS</text>
<text x="172.7" y="66.3">HUB_XTAL_P</text>
<text x="172.7" y="68.8">HUB_XTAL_N</text>
<text x="78.6" y="75.2">GND</text>
<text x="101.6" y="75.2">GND</text>
<text x="244" y="73.9">HUB_LED</text>
<text x="244" y="79">HUB_CFG_SDA</text>
<text x="108.9" y="86.6">3V3SYS</text>
<text x="87.1" y="93">GND</text>
<text x="181.9" y="95.5">3V3SYS</text>
<text x="156.9" y="103.7" transform="rotate(-90 156.9 103.7)">USB_SERIAL_N</text>
<text x="159.5" y="103.7" transform="rotate(-90 159.5 103.7)">USB_SERIAL_P</text>
<text x="167.1" y="103.7" transform="rotate(-90 167.1 103.7)">USB_HID_N</text>
<text x="169.7" y="103.7" transform="rotate(-90 169.7 103.7)">USB_HID_P</text>
<text x="177.3" y="103.7" transform="rotate(-90 177.3 103.7)">USB_WIFI_N</text>
<text x="179.8" y="103.7" transform="rotate(-90 179.8 103.7)">USB_WIFI_P</text>
<text x="203.2" y="103.2">HUB_CFG_SCL</text>
<text x="22.6" y="113.3">HID_MODE1</text>
<text x="224" y="112.1">5VBUS_1</text>
<text x="190.6" y="119.7">GND</text>
<text x="65.9" y="122.3">GND</text>
<text x="141" y="128.6">GND</text>
<text x="85.3" y="132.4">5VSYS</text>
<text x="215.6" y="132.4">GND</text>
<text x="109.6" y="140.1">GND</text>
<text x="223.9" y="140.1">5VBUS_2</text>
<text x="42.9" y="154.1">HID_MODE1</text>
<text x="215.6" y="160.4">GND</text>
</g>
<g font-size="2.3" fill="#0e0e0e">
<text x="194.3" y="35.7">LED4</text>
<text x="50.5" y="40.2">X2</text>
<text x="123.1" y="39.8">R16</text>
<text x="209.7" y="37">R15</text>
<text x="107.8" y="45.9">U4</text>
<text x="123.1" y="44.4">6.8kΩ</text>
<text x="209.6" y="42.1">330Ω</text>
<text x="253.9" y="45.7">1uF</text>
<text x="253.9" y="43.1">C17</text>
<text x="265.3" y="45.7">100nF</text>
<text x="265.3" y="43.1">C18</text>
<text x="50.5" y="53.9">12MHz</text>
<text x="95.1" y="59.9">C19</text>
<text x="107.8" y="58.6">BL24C02F-RRRC</text>
<text x="50.5" y="63.7">NP</text>
<text x="50.5" y="61.2">C20</text>
<text x="69.6" y="63.7">NP</text>
<text x="69.6" y="61.2">C21</text>
<text x="95.1" y="62.5">100nF</text>
<text x="258" y="62.7">R17</text>
<text x="258" y="67.3">6.8kΩ</text>
<text x="102.5" y="89.4">C22</text>
<text x="258" y="95.3">6.8kΩ</text>
<text x="258" y="90.7">R18</text>
<text x="102.5" y="96.6">100nF</text>
<text x="102.5" y="99.6">C23</text>
<text x="138.3" y="98.1">U5</text>
<text x="138.3" y="100.6">CH340E</text>
<text x="102.5" y="106.7">100nF</text>
<text x="195.3" y="106.7">C24</text>
<text x="235.1" y="103.2">U6</text>
<text x="235.1" y="105.7">CH334U</text>
<text x="46.7" y="112.3">R19</text>
<text x="195.3" y="109.3">100nF</text>
<text x="46.7" y="116.9">6.8kΩ</text>
<text x="236.3" y="115.9">J2</text>
<text x="93.6" y="136.5">C25</text>
<text x="236.3" y="136.2">U-USBAR04P-F002</text>
<text x="62" y="141.4">U7</text>
<text x="62" y="143.9">CH9329</text>
<text x="93.6" y="143.6">100nF</text>
<text x="236.3" y="143.9">J3</text>
<text x="93.6" y="146.7">C26</text>
<text x="93.6" y="153.8">100nF</text>
<text x="236.3" y="164.3">U-USBAR04P-F002</text>
</g>
<g font-size="2.3" fill="#4c4c4c">
<text x="149.5" y="49.7">HUB_EEPROM_WP</text>
<text x="156.5" y="72.6">USB_FD_N</text>
<text x="157" y="75.2">USB_FD_P</text>
<text x="260.2" y="99.4">USB_HUB_RST</text>
<text x="260.2" y="107">USB_CLUSTER_P</text>
<text x="83.2" y="112.1">UART_SERIAL_RX</text>
<text x="260.2" y="109.5">USB_CLUSTER_N</text>
<text x="83.3" y="114.6">UART_SERIAL_TX</text>
<text x="197.4" y="150.3">USB_FDIN_N</text>
<text x="197.8" y="152.8">USB_FDIN_P</text>
<text x="22.3" y="165.5">UART_HID_RX</text>
<text x="22.4" y="168.1">UART_HID_TX</text>
</g>
</svg>
